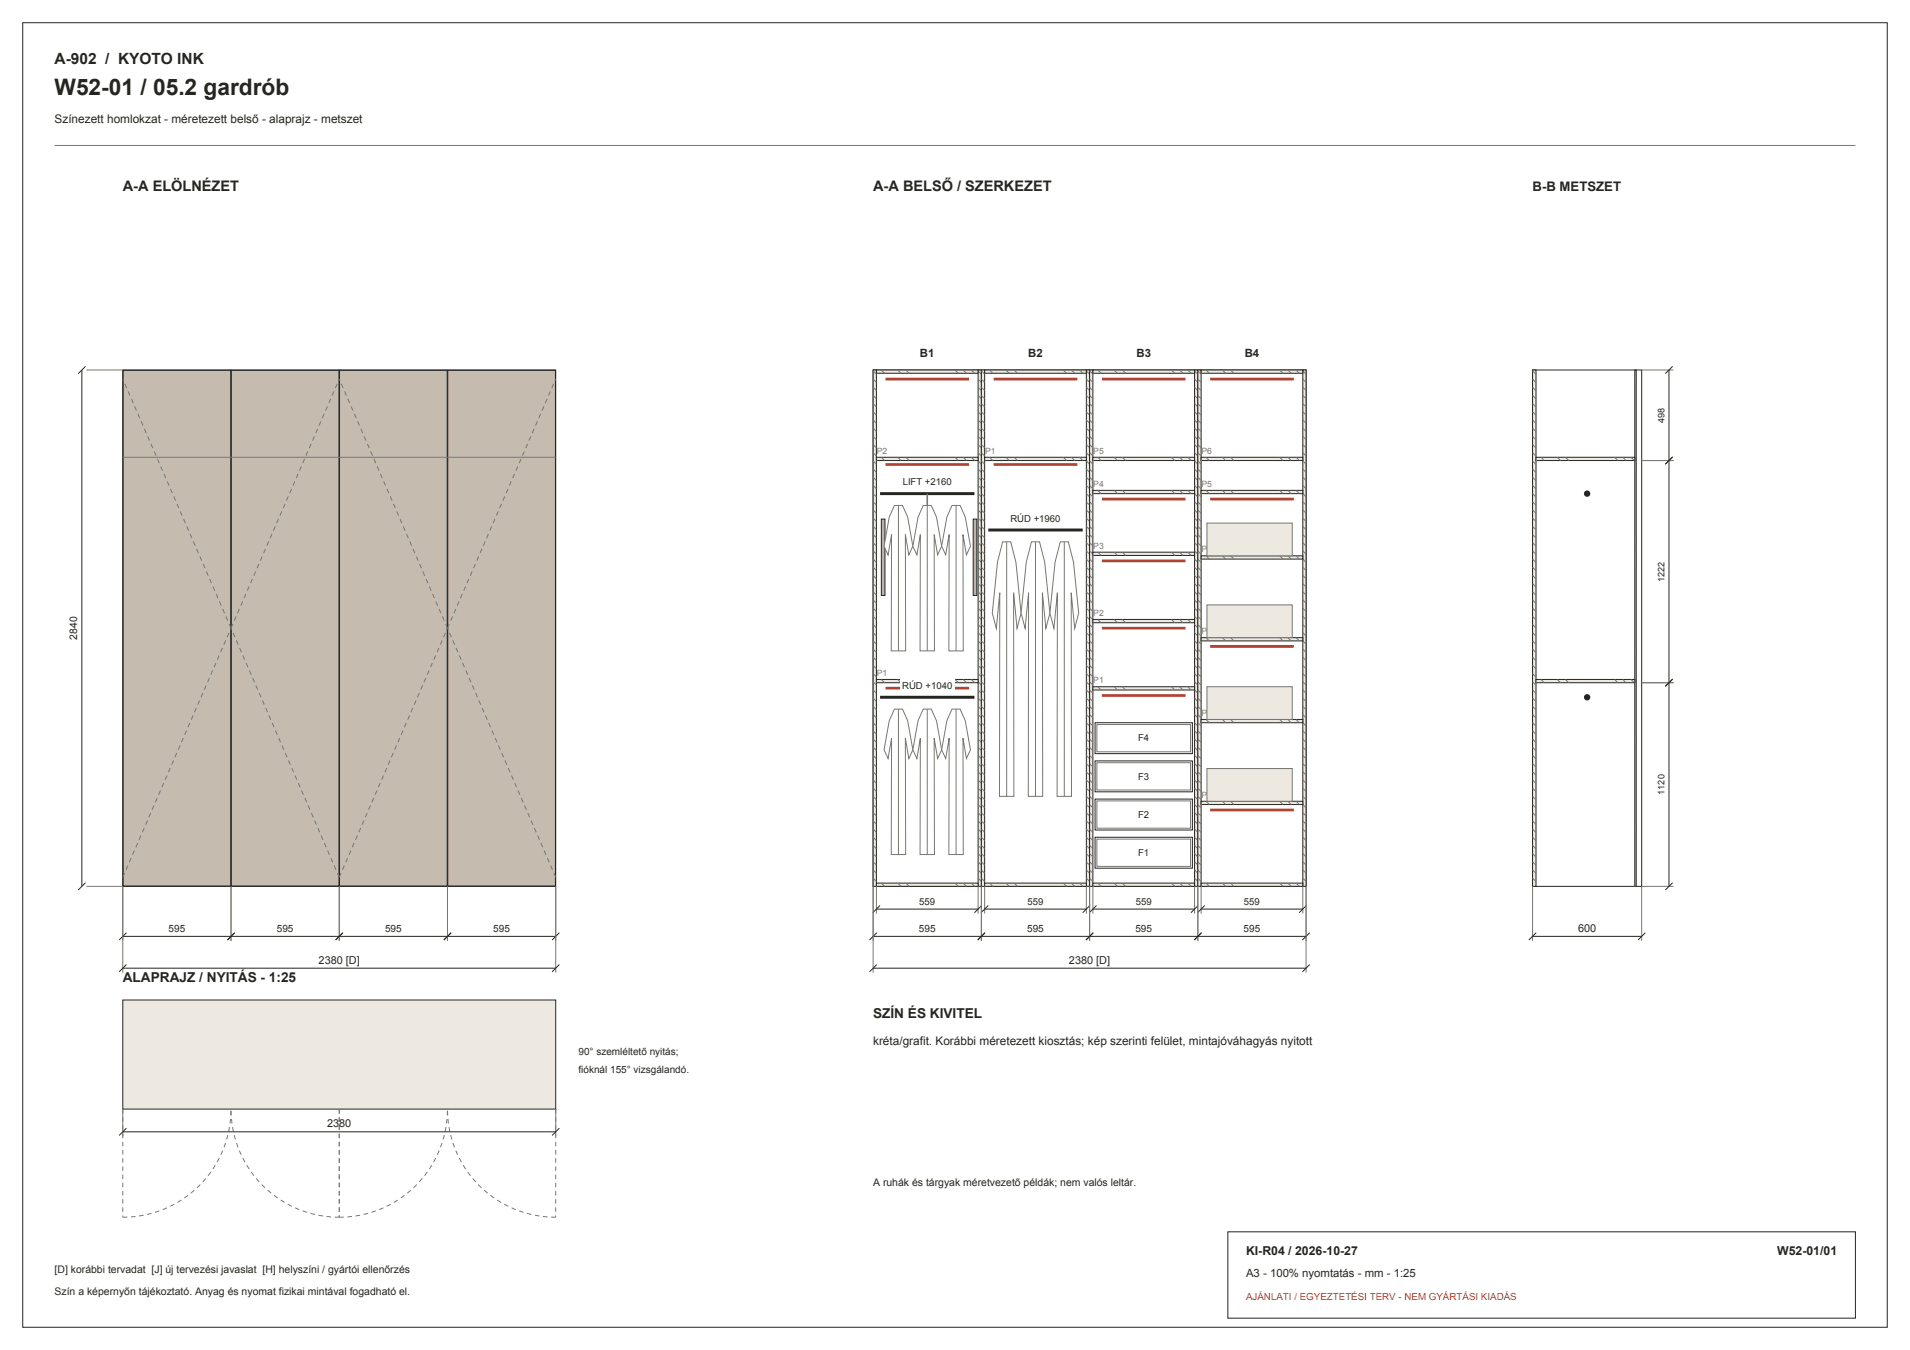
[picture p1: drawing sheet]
<svg xmlns="http://www.w3.org/2000/svg" width="420mm" height="297mm" viewBox="0 0 420 297" stroke-linecap="round" stroke-linejoin="round" font-family="sans-serif">
<path d="M5 5h410v287h-410zM270 271h138v19h-138z" fill="none" stroke="#252522" stroke-width=".22"/>
<path d="M12 32h396" fill="none" stroke="#777772" stroke-width=".22"/>
<path d="M27 81.4h95.2v113.6h-95.2z" fill-rule="evenodd" fill="#c5bbae" stroke="#252522" stroke-width=".22"/>
<path d="M27.1 81.5h23.6v113.4h-23.6zM50.9 81.5h23.6v113.4h-23.6zM74.7 81.5h23.6v113.4h-23.6zM98.5 81.5h23.6v113.4h-23.6z" fill="none" stroke="#252522" stroke-width=".22"/>
<path d="M50.8 138.2l-23.8-54.8M50.8 138.2l23.8-54.8M98.4 138.2l-23.8-54.8M98.4 138.2l23.8-54.8M27 193l23.8-54.8M74.6 193l-23.8-54.8M74.6 193l23.8-54.8M122.2 193l-23.8-54.8" fill="none" stroke="#777772" stroke-width=".22" stroke-dasharray="1 .8" stroke-linecap="butt"/>
<path d="M27 100.6h95.2" fill="none" stroke="#777772" stroke-width=".22"/>
<path d="M192 81.4h95.2v113.6h-95.2z" fill-rule="evenodd" fill="#fff" stroke="#252522" stroke-width=".22"/>
<path d="M192 81.4h.7v113.6h-.7z" fill-rule="evenodd" fill="#ede9e1" stroke="#252522" stroke-width=".22"/>
<g fill="none" stroke="#777772" stroke-width=".22">
<path d="M192 99.6l.7 .7M192 97.8l.7 .7M192 96l.7 .7M192 94.2l.7 .7M192 92.4l.7 .7M192 90.6l.7 .7M192 88.8l.7 .7M192 87l.7 .7M192 85.2l.7 .7M192 83.4l.7 .7M192 81.6l.7 .7M192 119.4l.7 .7"/>
<path d="M192 117.6l.7 .7M192 115.8l.7 .7M192 114l.7 .7M192 112.2l.7 .7M192 110.4l.7 .7M192 108.6l.7 .7M192 106.8l.7 .7M192 105l.7 .7M192 103.2l.7 .7M192 101.4l.7 .7M192 139.2l.7 .7M192 137.4l.7 .7"/>
<path d="M192 135.6l.7 .7M192 133.8l.7 .7M192 132l.7 .7M192 130.2l.7 .7M192 128.4l.7 .7M192 126.6l.7 .7M192 124.8l.7 .7M192 123l.7 .7M192 121.2l.7 .7M192 159l.7 .7M192 157.2l.7 .7M192 155.4l.7 .7"/>
<path d="M192 153.6l.7 .7M192 151.8l.7 .7M192 150l.7 .7M192 148.2l.7 .7M192 146.4l.7 .7M192 144.6l.7 .7M192 142.8l.7 .7M192 141l.7 .7M192 178.8l.7 .7M192 177l.7 .7M192 175.2l.7 .7M192 173.4l.7 .7"/>
<path d="M192 171.6l.7 .7M192 169.8l.7 .7M192 168l.7 .7M192 166.2l.7 .7M192 164.4l.7 .7M192 162.6l.7 .7M192 160.8l.7 .7M192 195h.1M192 193.2l.7 .7M192 191.4l.7 .7M192 189.6l.7 .7M192 187.8l.7 .7"/>
<path d="M192 186l.7 .7M192 184.2l.7 .7M192 182.4l.7 .7M192 180.6l.7 .7"/>
</g>
<path d="M215.1 81.4h.7v113.6h-.7z" fill-rule="evenodd" fill="#ede9e1" stroke="#252522" stroke-width=".22"/>
<g fill="none" stroke="#777772" stroke-width=".22">
<path d="M215.1 99.6l.7 .7M215.1 97.8l.7 .7M215.1 96l.7 .7M215.1 94.2l.7 .7M215.1 92.4l.7 .7M215.1 90.6l.7 .7M215.1 88.8l.7 .7M215.1 87l.7 .7M215.1 85.2l.7 .7M215.1 83.4l.7 .7M215.1 81.6l.7 .7M215.1 119.4l.7 .7"/>
<path d="M215.1 117.6l.7 .7M215.1 115.8l.7 .7M215.1 114l.7 .7M215.1 112.2l.7 .7M215.1 110.4l.7 .7M215.1 108.6l.7 .7M215.1 106.8l.7 .7M215.1 105l.7 .7M215.1 103.2l.7 .7M215.1 101.4l.7 .7M215.1 139.2l.7 .7M215.1 137.4l.7 .7"/>
<path d="M215.1 135.6l.7 .7M215.1 133.8l.7 .7M215.1 132l.7 .7M215.1 130.2l.7 .7M215.1 128.4l.7 .7M215.1 126.6l.7 .7M215.1 124.8l.7 .7M215.1 123l.7 .7M215.1 121.2l.7 .7M215.1 159l.7 .7M215.1 157.2l.7 .7M215.1 155.4l.7 .7"/>
<path d="M215.1 153.6l.7 .7M215.1 151.8l.7 .7M215.1 150l.7 .7M215.1 148.2l.7 .7M215.1 146.4l.7 .7M215.1 144.6l.7 .7M215.1 142.8l.7 .7M215.1 141l.7 .7M215.1 178.8l.7 .7M215.1 177l.7 .7M215.1 175.2l.7 .7M215.1 173.4l.7 .7"/>
<path d="M215.1 171.6l.7 .7M215.1 169.8l.7 .7M215.1 168l.7 .7M215.1 166.2l.7 .7M215.1 164.4l.7 .7M215.1 162.6l.7 .7M215.1 160.8l.7 .7M215.1 195h.1M215.1 193.2l.7 .7M215.1 191.4l.7 .7M215.1 189.6l.7 .7M215.1 187.8l.7 .7"/>
<path d="M215.1 186l.7 .7M215.1 184.2l.7 .7M215.1 182.4l.7 .7M215.1 180.6l.7 .7"/>
</g>
<path d="M192.7 194.3h22.4v.7h-22.4z" fill-rule="evenodd" fill="#ede9e1" stroke="#252522" stroke-width=".22"/>
<path d="M192.7 195h.1M193.8 194.3l.7 .7M197.4 194.3l.7 .7M199.2 194.3l.7 .7M210 194.3l.7 .7M211.8 194.3l.7 .7M213.6 194.3l.7 .7" fill="none" stroke="#777772" stroke-width=".22"/>
<path d="M192.7 81.4h22.4v.7h-22.4z" fill-rule="evenodd" fill="#ede9e1" stroke="#252522" stroke-width=".22"/>
<path d="M192.7 82.1h.1M193.8 81.4l.7 .7M197.4 81.4l.7 .7M199.2 81.4l.7 .7M210 81.4l.7 .7M211.8 81.4l.7 .7M213.6 81.4l.7 .7" fill="none" stroke="#777772" stroke-width=".22"/>
<path d="M192.7 149.5h22.4v.7h-22.4z" fill-rule="evenodd" fill="#ede9e1" stroke="#252522" stroke-width=".22"/>
<path d="M192.7 150.2h.1M193.8 149.5l.7 .7M197.4 149.5l.7 .7M199.2 149.5l.7 .7M210 149.5l.7 .7M211.8 149.5l.7 .7M213.6 149.5l.7 .7" fill="none" stroke="#777772" stroke-width=".22"/>
<path d="M192.7 100.6h22.4v.7h-22.4z" fill-rule="evenodd" fill="#ede9e1" stroke="#252522" stroke-width=".22"/>
<path d="M192.7 101.3h.1M193.8 100.6l.7 .7M197.4 100.6l.7 .7M199.2 100.6l.7 .7M210 100.6l.7 .7M211.8 100.6l.7 .7M213.6 100.6l.7 .7" fill="none" stroke="#777772" stroke-width=".22"/>
<path d="M193.5 153.4h20.8" fill="none" stroke="#252522" stroke-width=".65" stroke-linecap="butt"/>
<path d="M196.7 156h1.8l1.1 2.6 1.1 6.4-.9 1.9-.7-4.5 .1 25.6h-3.2v-25.6l-.7 4.5-.9-1.9 1.1-6.4z" fill-rule="evenodd" fill="#fff" stroke="#777772" stroke-width=".22"/>
<path d="M197.6 156v32" fill="none" stroke="#777772" stroke-width=".22"/>
<path d="M203 156h1.8l1.1 2.6 1.2 6.4-.9 1.9-.8-4.5 .1 25.6h-3.2l.1-25.6-.8 4.5-.9-1.9 1.2-6.4z" fill-rule="evenodd" fill="#fff" stroke="#777772" stroke-width=".22"/>
<path d="M203.9 156v32" fill="none" stroke="#777772" stroke-width=".22"/>
<path d="M209.3 156h1.8l1.2 2.6 1.1 6.4-.9 1.9-.7-4.5v25.6h-3.1v-25.6l-.7 4.5-.9-1.9 1.1-6.4z" fill-rule="evenodd" fill="#fff" stroke="#777772" stroke-width=".22"/>
<path d="M210.2 156v32" fill="none" stroke="#777772" stroke-width=".22"/>
<path d="M193.5 108.6h20.8" fill="none" stroke="#252522" stroke-width=".65" stroke-linecap="butt"/>
<g fill="#bdb6aa" stroke="#252522" stroke-width=".22">
<path d="M193.8 114.2h.8v16.8h-.8z" fill-rule="evenodd"/>
<path d="M214 114.2h.8v16.8h-.8z" fill-rule="evenodd"/>
</g>
<path d="M203.9 108.6v30" fill="none" stroke="#777772" stroke-width=".35"/>
<path d="M196.7 111.2h1.8l1.1 2.6 1.1 6.4-.9 1.9-.7-4.5 .1 25.6h-3.2v-25.6l-.7 4.5-.9-1.9 1.1-6.4z" fill-rule="evenodd" fill="#fff" stroke="#777772" stroke-width=".22"/>
<path d="M197.6 111.2v32" fill="none" stroke="#777772" stroke-width=".22"/>
<path d="M203 111.2h1.8l1.1 2.6 1.2 6.4-.9 1.9-.8-4.5 .1 25.6h-3.2l.1-25.6-.8 4.5-.9-1.9 1.2-6.4z" fill-rule="evenodd" fill="#fff" stroke="#777772" stroke-width=".22"/>
<path d="M203.9 111.2v32" fill="none" stroke="#777772" stroke-width=".22"/>
<path d="M209.3 111.2h1.8l1.2 2.6 1.1 6.4-.9 1.9-.7-4.5v25.6h-3.1v-25.6l-.7 4.5-.9-1.9 1.1-6.4z" fill-rule="evenodd" fill="#fff" stroke="#777772" stroke-width=".22"/>
<path d="M210.2 111.2v32" fill="none" stroke="#777772" stroke-width=".22"/>
<path d="M194.7 83.4h18.4M194.7 102.2h18.4M194.7 151.4h18.4" fill="none" stroke="#b24332" stroke-width=".6" stroke-linecap="butt"/>
<g fill="#fff">
<path d="M197.9 149.2h12v2.8h-12z" fill-rule="evenodd"/>
<path d="M198 104.4h11.8v2.8h-11.8z" fill-rule="evenodd"/>
</g>
<path d="M192.7 195v6M215.1 195v6" fill="none" stroke="#777772" stroke-width=".22"/>
<path d="M192.7 200h22.4M193.5 199.2l-1.6 1.6M215.9 199.2l-1.6 1.6" fill="none" stroke="#252522" stroke-width=".22"/>
<path d="M215.8 81.4h.7v113.6h-.7z" fill-rule="evenodd" fill="#ede9e1" stroke="#252522" stroke-width=".22"/>
<g fill="none" stroke="#777772" stroke-width=".22">
<path d="M215.8 99.6l.7 .7M215.8 97.8l.7 .7M215.8 96l.7 .7M215.8 94.2l.7 .7M215.8 92.4l.7 .7M215.8 90.6l.7 .7M215.8 88.8l.7 .7M215.8 87l.7 .7M215.8 85.2l.7 .7M215.8 83.4l.7 .7M215.8 81.6l.7 .7M215.8 119.4l.7 .7"/>
<path d="M215.8 117.6l.7 .7M215.8 115.8l.7 .7M215.8 114l.7 .7M215.8 112.2l.7 .7M215.8 110.4l.7 .7M215.8 108.6l.7 .7M215.8 106.8l.7 .7M215.8 105l.7 .7M215.8 103.2l.7 .7M215.8 101.4l.7 .7M215.8 139.2l.7 .7M215.8 137.4l.7 .7"/>
<path d="M215.8 135.6l.7 .7M215.8 133.8l.7 .7M215.8 132l.7 .7M215.8 130.2l.7 .7M215.8 128.4l.7 .7M215.8 126.6l.7 .7M215.8 124.8l.7 .7M215.8 123l.7 .7M215.8 121.2l.7 .7M215.8 159l.7 .7M215.8 157.2l.7 .7M215.8 155.4l.7 .7"/>
<path d="M215.8 153.6l.7 .7M215.8 151.8l.7 .7M215.8 150l.7 .7M215.8 148.2l.7 .7M215.8 146.4l.7 .7M215.8 144.6l.7 .7M215.8 142.8l.7 .7M215.8 141l.7 .7M215.8 178.8l.7 .7M215.8 177l.7 .7M215.8 175.2l.7 .7M215.8 173.4l.7 .7"/>
<path d="M215.8 171.6l.7 .7M215.8 169.8l.7 .7M215.8 168l.7 .7M215.8 166.2l.7 .7M215.8 164.4l.7 .7M215.8 162.6l.7 .7M215.8 160.8l.7 .7M215.8 195h.1M215.8 193.2l.7 .7M215.8 191.4l.7 .7M215.8 189.6l.7 .7M215.8 187.8l.7 .7"/>
<path d="M215.8 186l.7 .7M215.8 184.2l.7 .7M215.8 182.4l.7 .7M215.8 180.6l.7 .7"/>
</g>
<path d="M238.9 81.4h.7v113.6h-.7z" fill-rule="evenodd" fill="#ede9e1" stroke="#252522" stroke-width=".22"/>
<g fill="none" stroke="#777772" stroke-width=".22">
<path d="M238.9 99.6l.7 .7M238.9 97.8l.7 .7M238.9 96l.7 .7M238.9 94.2l.7 .7M238.9 92.4l.7 .7M238.9 90.6l.7 .7M238.9 88.8l.7 .7M238.9 87l.7 .7M238.9 85.2l.7 .7M238.9 83.4l.7 .7M238.9 81.6l.7 .7M238.9 119.4l.7 .7"/>
<path d="M238.9 117.6l.7 .7M238.9 115.8l.7 .7M238.9 114l.7 .7M238.9 112.2l.7 .7M238.9 110.4l.7 .7M238.9 108.6l.7 .7M238.9 106.8l.7 .7M238.9 105l.7 .7M238.9 103.2l.7 .7M238.9 101.4l.7 .7M238.9 139.2l.7 .7M238.9 137.4l.7 .7"/>
<path d="M238.9 135.6l.7 .7M238.9 133.8l.7 .7M238.9 132l.7 .7M238.9 130.2l.7 .7M238.9 128.4l.7 .7M238.9 126.6l.7 .7M238.9 124.8l.7 .7M238.9 123l.7 .7M238.9 121.2l.7 .7M238.9 159l.7 .7M238.9 157.2l.7 .7M238.9 155.4l.7 .7"/>
<path d="M238.9 153.6l.7 .7M238.9 151.8l.7 .7M238.9 150l.7 .7M238.9 148.2l.7 .7M238.9 146.4l.7 .7M238.9 144.6l.7 .7M238.9 142.8l.7 .7M238.9 141l.7 .7M238.9 178.8l.7 .7M238.9 177l.7 .7M238.9 175.2l.7 .7M238.9 173.4l.7 .7"/>
<path d="M238.9 171.6l.7 .7M238.9 169.8l.7 .7M238.9 168l.7 .7M238.9 166.2l.7 .7M238.9 164.4l.7 .7M238.9 162.6l.7 .7M238.9 160.8l.7 .7M238.9 195h.1M238.9 193.2l.7 .7M238.9 191.4l.7 .7M238.9 189.6l.7 .7M238.9 187.8l.7 .7"/>
<path d="M238.9 186l.7 .7M238.9 184.2l.7 .7M238.9 182.4l.7 .7M238.9 180.6l.7 .7"/>
</g>
<path d="M216.5 194.3h22.4v.7h-22.4z" fill-rule="evenodd" fill="#ede9e1" stroke="#252522" stroke-width=".22"/>
<path d="M216.5 195h.1M217.6 194.3l.7 .7M221.2 194.3l.7 .7M223 194.3l.7 .7M233.8 194.3l.7 .7M235.6 194.3l.7 .7M237.4 194.3l.7 .7" fill="none" stroke="#777772" stroke-width=".22"/>
<path d="M216.5 81.4h22.4v.7h-22.4z" fill-rule="evenodd" fill="#ede9e1" stroke="#252522" stroke-width=".22"/>
<path d="M216.5 82.1h.1M217.6 81.4l.7 .7M221.2 81.4l.7 .7M223 81.4l.7 .7M233.8 81.4l.7 .7M235.6 81.4l.7 .7M237.4 81.4l.7 .7" fill="none" stroke="#777772" stroke-width=".22"/>
<path d="M216.5 100.6h22.4v.7h-22.4z" fill-rule="evenodd" fill="#ede9e1" stroke="#252522" stroke-width=".22"/>
<path d="M216.5 101.3h.1M217.6 100.6l.7 .7M221.2 100.6l.7 .7M223 100.6l.7 .7M233.8 100.6l.7 .7M235.6 100.6l.7 .7M237.4 100.6l.7 .7" fill="none" stroke="#777772" stroke-width=".22"/>
<path d="M217.3 116.6h20.8" fill="none" stroke="#252522" stroke-width=".65" stroke-linecap="butt"/>
<path d="M220.5 119.2h1.8l1.1 4.5 1.1 11.2-.9 3.3-.7-7.8 .1 44.8h-3.2v-44.8l-.7 7.8-.9-3.3 1.1-11.2z" fill-rule="evenodd" fill="#fff" stroke="#777772" stroke-width=".22"/>
<path d="M221.4 119.2v56" fill="none" stroke="#777772" stroke-width=".22"/>
<path d="M226.8 119.2h1.8l1.1 4.5 1.2 11.2-.9 3.3-.8-7.8 .1 44.8h-3.2l.1-44.8-.8 7.8-.9-3.3 1.2-11.2z" fill-rule="evenodd" fill="#fff" stroke="#777772" stroke-width=".22"/>
<path d="M227.7 119.2v56" fill="none" stroke="#777772" stroke-width=".22"/>
<path d="M233.1 119.2h1.8l1.2 4.5 1.1 11.2-.9 3.3-.7-7.8v44.8h-3.1v-44.8l-.7 7.8-.9-3.3 1.1-11.2z" fill-rule="evenodd" fill="#fff" stroke="#777772" stroke-width=".22"/>
<path d="M234 119.2v56" fill="none" stroke="#777772" stroke-width=".22"/>
<path d="M218.5 83.4h18.4M218.5 102.2h18.4" fill="none" stroke="#b24332" stroke-width=".6" stroke-linecap="butt"/>
<path d="M221.7 112.4h12v2.8h-12z" fill-rule="evenodd" fill="#fff"/>
<path d="M216.5 195v6M238.9 195v6" fill="none" stroke="#777772" stroke-width=".22"/>
<path d="M216.5 200h22.4M217.3 199.2l-1.6 1.6M239.7 199.2l-1.6 1.6" fill="none" stroke="#252522" stroke-width=".22"/>
<path d="M239.6 81.4h.7v113.6h-.7z" fill-rule="evenodd" fill="#ede9e1" stroke="#252522" stroke-width=".22"/>
<g fill="none" stroke="#777772" stroke-width=".22">
<path d="M239.6 99.6l.7 .7M239.6 97.8l.7 .7M239.6 96l.7 .7M239.6 94.2l.7 .7M239.6 92.4l.7 .7M239.6 90.6l.7 .7M239.6 88.8l.7 .7M239.6 87l.7 .7M239.6 85.2l.7 .7M239.6 83.4l.7 .7M239.6 81.6l.7 .7M239.6 119.4l.7 .7"/>
<path d="M239.6 117.6l.7 .7M239.6 115.8l.7 .7M239.6 114l.7 .7M239.6 112.2l.7 .7M239.6 110.4l.7 .7M239.6 108.6l.7 .7M239.6 106.8l.7 .7M239.6 105l.7 .7M239.6 103.2l.7 .7M239.6 101.4l.7 .7M239.6 139.2l.7 .7M239.6 137.4l.7 .7"/>
<path d="M239.6 135.6l.7 .7M239.6 133.8l.7 .7M239.6 132l.7 .7M239.6 130.2l.7 .7M239.6 128.4l.7 .7M239.6 126.6l.7 .7M239.6 124.8l.7 .7M239.6 123l.7 .7M239.6 121.2l.7 .7M239.6 159l.7 .7M239.6 157.2l.7 .7M239.6 155.4l.7 .7"/>
<path d="M239.6 153.6l.7 .7M239.6 151.8l.7 .7M239.6 150l.7 .7M239.6 148.2l.7 .7M239.6 146.4l.7 .7M239.6 144.6l.7 .7M239.6 142.8l.7 .7M239.6 141l.7 .7M239.6 178.8l.7 .7M239.6 177l.7 .7M239.6 175.2l.7 .7M239.6 173.4l.7 .7"/>
<path d="M239.6 171.6l.7 .7M239.6 169.8l.7 .7M239.6 168l.7 .7M239.6 166.2l.7 .7M239.6 164.4l.7 .7M239.6 162.6l.7 .7M239.6 160.8l.7 .7M239.6 195h.1M239.6 193.2l.7 .7M239.6 191.4l.7 .7M239.6 189.6l.7 .7M239.6 187.8l.7 .7"/>
<path d="M239.6 186l.7 .7M239.6 184.2l.7 .7M239.6 182.4l.7 .7M239.6 180.6l.7 .7"/>
</g>
<path d="M262.7 81.4h.7v113.6h-.7z" fill-rule="evenodd" fill="#ede9e1" stroke="#252522" stroke-width=".22"/>
<g fill="none" stroke="#777772" stroke-width=".22">
<path d="M262.7 99.6l.7 .7M262.7 97.8l.7 .7M262.7 96l.7 .7M262.7 94.2l.7 .7M262.7 92.4l.7 .7M262.7 90.6l.7 .7M262.7 88.8l.7 .7M262.7 87l.7 .7M262.7 85.2l.7 .7M262.7 83.4l.7 .7M262.7 81.6l.7 .7M262.7 119.4l.7 .7"/>
<path d="M262.7 117.6l.7 .7M262.7 115.8l.7 .7M262.7 114l.7 .7M262.7 112.2l.7 .7M262.7 110.4l.7 .7M262.7 108.6l.7 .7M262.7 106.8l.7 .7M262.7 105l.7 .7M262.7 103.2l.7 .7M262.7 101.4l.7 .7M262.7 139.2l.7 .7M262.7 137.4l.7 .7"/>
<path d="M262.7 135.6l.7 .7M262.7 133.8l.7 .7M262.7 132l.7 .7M262.7 130.2l.7 .7M262.7 128.4l.7 .7M262.7 126.6l.7 .7M262.7 124.8l.7 .7M262.7 123l.7 .7M262.7 121.2l.7 .7M262.7 159l.7 .7M262.7 157.2l.7 .7M262.7 155.4l.7 .7"/>
<path d="M262.7 153.6l.7 .7M262.7 151.8l.7 .7M262.7 150l.7 .7M262.7 148.2l.7 .7M262.7 146.4l.7 .7M262.7 144.6l.7 .7M262.7 142.8l.7 .7M262.7 141l.7 .7M262.7 178.8l.7 .7M262.7 177l.7 .7M262.7 175.2l.7 .7M262.7 173.4l.7 .7"/>
<path d="M262.7 171.6l.7 .7M262.7 169.8l.7 .7M262.7 168l.7 .7M262.7 166.2l.7 .7M262.7 164.4l.7 .7M262.7 162.6l.7 .7M262.7 160.8l.7 .7M262.7 195h.1M262.7 193.2l.7 .7M262.7 191.4l.7 .7M262.7 189.6l.7 .7M262.7 187.8l.7 .7"/>
<path d="M262.7 186l.7 .7M262.7 184.2l.7 .7M262.7 182.4l.7 .7M262.7 180.6l.7 .7"/>
</g>
<path d="M240.3 194.3h22.4v.7h-22.4z" fill-rule="evenodd" fill="#ede9e1" stroke="#252522" stroke-width=".22"/>
<path d="M240.3 195h.1M241.4 194.3l.7 .7M245 194.3l.7 .7M246.8 194.3l.7 .7M257.6 194.3l.7 .7M259.4 194.3l.7 .7M261.2 194.3l.7 .7" fill="none" stroke="#777772" stroke-width=".22"/>
<path d="M240.3 81.4h22.4v.7h-22.4z" fill-rule="evenodd" fill="#ede9e1" stroke="#252522" stroke-width=".22"/>
<path d="M240.3 82.1h.1M241.4 81.4l.7 .7M245 81.4l.7 .7M246.8 81.4l.7 .7M257.6 81.4l.7 .7M259.4 81.4l.7 .7M261.2 81.4l.7 .7" fill="none" stroke="#777772" stroke-width=".22"/>
<path d="M240.3 151.1h22.4v.7h-22.4z" fill-rule="evenodd" fill="#ede9e1" stroke="#252522" stroke-width=".22"/>
<path d="M240.3 151.8h.1M241.4 151.1l.7 .7M245 151.1l.7 .7M246.8 151.1l.7 .7M257.6 151.1l.7 .7M259.4 151.1l.7 .7M261.2 151.1l.7 .7" fill="none" stroke="#777772" stroke-width=".22"/>
<path d="M240.3 136.3h22.4v.7h-22.4z" fill-rule="evenodd" fill="#ede9e1" stroke="#252522" stroke-width=".22"/>
<path d="M240.3 137h.1M241.4 136.3l.7 .7M245 136.3l.7 .7M246.8 136.3l.7 .7M257.6 136.3l.7 .7M259.4 136.3l.7 .7M261.2 136.3l.7 .7" fill="none" stroke="#777772" stroke-width=".22"/>
<path d="M240.3 121.5h22.4v.7h-22.4z" fill-rule="evenodd" fill="#ede9e1" stroke="#252522" stroke-width=".22"/>
<path d="M240.3 122.2h.1M241.4 121.5l.7 .7M245 121.5l.7 .7M246.8 121.5l.7 .7M257.6 121.5l.7 .7M259.4 121.5l.7 .7M261.2 121.5l.7 .7" fill="none" stroke="#777772" stroke-width=".22"/>
<path d="M240.3 107.9h22.4v.7h-22.4z" fill-rule="evenodd" fill="#ede9e1" stroke="#252522" stroke-width=".22"/>
<path d="M240.3 108.6h.1M241.4 107.9l.7 .7M245 107.9l.7 .7M246.8 107.9l.7 .7M257.6 107.9l.7 .7M259.4 107.9l.7 .7M261.2 107.9l.7 .7" fill="none" stroke="#777772" stroke-width=".22"/>
<path d="M240.3 100.6h22.4v.7h-22.4z" fill-rule="evenodd" fill="#ede9e1" stroke="#252522" stroke-width=".22"/>
<path d="M240.3 101.3h.1M241.4 100.6l.7 .7M245 100.6l.7 .7M246.8 100.6l.7 .7M257.6 100.6l.7 .7M259.4 100.6l.7 .7M261.2 100.6l.7 .7" fill="none" stroke="#777772" stroke-width=".22"/>
<path d="M240.8 184.2h21.4v6.8h-21.4z" fill-rule="evenodd" fill="#fff" stroke="#252522" stroke-width=".22"/>
<path d="M241.2 184.6h20.6v6h-20.6z" fill="none" stroke="#777772" stroke-width=".22"/>
<path d="M240.8 175.8h21.4v6.8h-21.4z" fill-rule="evenodd" fill="#fff" stroke="#252522" stroke-width=".22"/>
<path d="M241.2 176.2h20.6v6h-20.6z" fill="none" stroke="#777772" stroke-width=".22"/>
<path d="M240.8 167.4h21.4v6.8h-21.4z" fill-rule="evenodd" fill="#fff" stroke="#252522" stroke-width=".22"/>
<path d="M241.2 167.8h20.6v6h-20.6z" fill="none" stroke="#777772" stroke-width=".22"/>
<path d="M240.8 159h21.4v6.8h-21.4z" fill-rule="evenodd" fill="#fff" stroke="#252522" stroke-width=".22"/>
<path d="M241.2 159.4h20.6v6h-20.6zM240.3 195v6M262.7 195v6" fill="none" stroke="#777772" stroke-width=".22"/>
<path d="M242.3 83.4h18.4M242.3 109.8h18.4M242.3 138.2h18.4M242.3 123.4h18.4M242.3 153h18.4" fill="none" stroke="#b24332" stroke-width=".6" stroke-linecap="butt"/>
<path d="M240.3 200h22.4M241.1 199.2l-1.6 1.6M263.5 199.2l-1.6 1.6" fill="none" stroke="#252522" stroke-width=".22"/>
<path d="M263.4 81.4h.7v113.6h-.7z" fill-rule="evenodd" fill="#ede9e1" stroke="#252522" stroke-width=".22"/>
<g fill="none" stroke="#777772" stroke-width=".22">
<path d="M263.4 99.6l.7 .7M263.4 97.8l.7 .7M263.4 96l.7 .7M263.4 94.2l.7 .7M263.4 92.4l.7 .7M263.4 90.6l.7 .7M263.4 88.8l.7 .7M263.4 87l.7 .7M263.4 85.2l.7 .7M263.4 83.4l.7 .7M263.4 81.6l.7 .7M263.4 119.4l.7 .7"/>
<path d="M263.4 117.6l.7 .7M263.4 115.8l.7 .7M263.4 114l.7 .7M263.4 112.2l.7 .7M263.4 110.4l.7 .7M263.4 108.6l.7 .7M263.4 106.8l.7 .7M263.4 105l.7 .7M263.4 103.2l.7 .7M263.4 101.4l.7 .7M263.4 139.2l.7 .7M263.4 137.4l.7 .7"/>
<path d="M263.4 135.6l.7 .7M263.4 133.8l.7 .7M263.4 132l.7 .7M263.4 130.2l.7 .7M263.4 128.4l.7 .7M263.4 126.6l.7 .7M263.4 124.8l.7 .7M263.4 123l.7 .7M263.4 121.2l.7 .7M263.4 159l.7 .7M263.4 157.2l.7 .7M263.4 155.4l.7 .7"/>
<path d="M263.4 153.6l.7 .7M263.4 151.8l.7 .7M263.4 150l.7 .7M263.4 148.2l.7 .7M263.4 146.4l.7 .7M263.4 144.6l.7 .7M263.4 142.8l.7 .7M263.4 141l.7 .7M263.4 178.8l.7 .7M263.4 177l.7 .7M263.4 175.2l.7 .7M263.4 173.4l.7 .7"/>
<path d="M263.4 171.6l.7 .7M263.4 169.8l.7 .7M263.4 168l.7 .7M263.4 166.2l.7 .7M263.4 164.4l.7 .7M263.4 162.6l.7 .7M263.4 160.8l.7 .7M263.4 195h.1M263.4 193.2l.7 .7M263.4 191.4l.7 .7M263.4 189.6l.7 .7M263.4 187.8l.7 .7"/>
<path d="M263.4 186l.7 .7M263.4 184.2l.7 .7M263.4 182.4l.7 .7M263.4 180.6l.7 .7"/>
</g>
<path d="M286.5 81.4h.7v113.6h-.7z" fill-rule="evenodd" fill="#ede9e1" stroke="#252522" stroke-width=".22"/>
<g fill="none" stroke="#777772" stroke-width=".22">
<path d="M286.5 99.6l.7 .7M286.5 97.8l.7 .7M286.5 96l.7 .7M286.5 94.2l.7 .7M286.5 92.4l.7 .7M286.5 90.6l.7 .7M286.5 88.8l.7 .7M286.5 87l.7 .7M286.5 85.2l.7 .7M286.5 83.4l.7 .7M286.5 81.6l.7 .7M286.5 119.4l.7 .7"/>
<path d="M286.5 117.6l.7 .7M286.5 115.8l.7 .7M286.5 114l.7 .7M286.5 112.2l.7 .7M286.5 110.4l.7 .7M286.5 108.6l.7 .7M286.5 106.8l.7 .7M286.5 105l.7 .7M286.5 103.2l.7 .7M286.5 101.4l.7 .7M286.5 139.2l.7 .7M286.5 137.4l.7 .7"/>
<path d="M286.5 135.6l.7 .7M286.5 133.8l.7 .7M286.5 132l.7 .7M286.5 130.2l.7 .7M286.5 128.4l.7 .7M286.5 126.6l.7 .7M286.5 124.8l.7 .7M286.5 123l.7 .7M286.5 121.2l.7 .7M286.5 159l.7 .7M286.5 157.2l.7 .7M286.5 155.4l.7 .7"/>
<path d="M286.5 153.6l.7 .7M286.5 151.8l.7 .7M286.5 150l.7 .7M286.5 148.2l.7 .7M286.5 146.4l.7 .7M286.5 144.6l.7 .7M286.5 142.8l.7 .7M286.5 141l.7 .7M286.5 178.8l.7 .7M286.5 177l.7 .7M286.5 175.2l.7 .7M286.5 173.4l.7 .7"/>
<path d="M286.5 171.6l.7 .7M286.5 169.8l.7 .7M286.5 168l.7 .7M286.5 166.2l.7 .7M286.5 164.4l.7 .7M286.5 162.6l.7 .7M286.5 160.8l.7 .7M286.5 195h.1M286.5 193.2l.7 .7M286.5 191.4l.7 .7M286.5 189.6l.7 .7M286.5 187.8l.7 .7"/>
<path d="M286.5 186l.7 .7M286.5 184.2l.7 .7M286.5 182.4l.7 .7M286.5 180.6l.7 .7"/>
</g>
<path d="M264.1 194.3h22.4v.7h-22.4z" fill-rule="evenodd" fill="#ede9e1" stroke="#252522" stroke-width=".22"/>
<path d="M264.1 195h.1M265.2 194.3l.7 .7M268.8 194.3l.7 .7M270.6 194.3l.7 .7M281.4 194.3l.7 .7M283.2 194.3l.7 .7M285 194.3l.7 .7" fill="none" stroke="#777772" stroke-width=".22"/>
<path d="M264.1 81.4h22.4v.7h-22.4z" fill-rule="evenodd" fill="#ede9e1" stroke="#252522" stroke-width=".22"/>
<path d="M264.1 82.1h.1M265.2 81.4l.7 .7M268.8 81.4l.7 .7M270.6 81.4l.7 .7M281.4 81.4l.7 .7M283.2 81.4l.7 .7M285 81.4l.7 .7" fill="none" stroke="#777772" stroke-width=".22"/>
<path d="M264.1 176.3h22.4v.7h-22.4z" fill-rule="evenodd" fill="#ede9e1" stroke="#252522" stroke-width=".22"/>
<path d="M264.1 177h.1M265.2 176.3l.7 .7M268.8 176.3l.7 .7M270.6 176.3l.7 .7M281.4 176.3l.7 .7M283.2 176.3l.7 .7M285 176.3l.7 .7" fill="none" stroke="#777772" stroke-width=".22"/>
<path d="M264.1 158.3h22.4v.7h-22.4z" fill-rule="evenodd" fill="#ede9e1" stroke="#252522" stroke-width=".22"/>
<path d="M264.1 159h.1M265.2 158.3l.7 .7M268.8 158.3l.7 .7M270.6 158.3l.7 .7M281.4 158.3l.7 .7M283.2 158.3l.7 .7M285 158.3l.7 .7" fill="none" stroke="#777772" stroke-width=".22"/>
<path d="M264.1 140.3h22.4v.7h-22.4z" fill-rule="evenodd" fill="#ede9e1" stroke="#252522" stroke-width=".22"/>
<path d="M264.1 141h.1M265.2 140.3l.7 .7M268.8 140.3l.7 .7M270.6 140.3l.7 .7M281.4 140.3l.7 .7M283.2 140.3l.7 .7M285 140.3l.7 .7" fill="none" stroke="#777772" stroke-width=".22"/>
<path d="M264.1 122.3h22.4v.7h-22.4z" fill-rule="evenodd" fill="#ede9e1" stroke="#252522" stroke-width=".22"/>
<path d="M264.1 123h.1M265.2 122.3l.7 .7M268.8 122.3l.7 .7M270.6 122.3l.7 .7M281.4 122.3l.7 .7M283.2 122.3l.7 .7M285 122.3l.7 .7" fill="none" stroke="#777772" stroke-width=".22"/>
<path d="M264.1 107.9h22.4v.7h-22.4z" fill-rule="evenodd" fill="#ede9e1" stroke="#252522" stroke-width=".22"/>
<path d="M264.1 108.6h.1M265.2 107.9l.7 .7M268.8 107.9l.7 .7M270.6 107.9l.7 .7M281.4 107.9l.7 .7M283.2 107.9l.7 .7M285 107.9l.7 .7" fill="none" stroke="#777772" stroke-width=".22"/>
<path d="M264.1 100.6h22.4v.7h-22.4z" fill-rule="evenodd" fill="#ede9e1" stroke="#252522" stroke-width=".22"/>
<path d="M264.1 101.3h.1M265.2 100.6l.7 .7M268.8 100.6l.7 .7M270.6 100.6l.7 .7M281.4 100.6l.7 .7M283.2 100.6l.7 .7M285 100.6l.7 .7" fill="none" stroke="#777772" stroke-width=".22"/>
<path d="M266.1 83.4h18.4M266.1 109.8h18.4M266.1 142.2h18.4M266.1 178.2h18.4" fill="none" stroke="#b24332" stroke-width=".6" stroke-linecap="butt"/>
<g fill="#ede9e1" stroke="#777772" stroke-width=".22">
<path d="M265.4 169.1h18.8v7.2h-18.8z" fill-rule="evenodd"/>
<path d="M265.4 151.1h18.8v7.2h-18.8z" fill-rule="evenodd"/>
<path d="M265.4 133.1h18.8v7.2h-18.8z" fill-rule="evenodd"/>
<path d="M265.4 115.1h18.8v7.2h-18.8z" fill-rule="evenodd"/>
</g>
<g fill="none" stroke="#777772" stroke-width=".22">
<path d="M19 81.4h8M19 195h8v19M50.8 195v12M74.6 195v12M98.4 195v12M122.2 195v19M192 195v19M215.8 195v12M239.6 195v12M263.4 195v12M264.1 195v6M286.5 195v6"/>
<path d="M287.2 195v19"/>
</g>
<g fill="none" stroke="#252522" stroke-width=".22">
<path d="M18 81.4v113.6M18.8 80.6l-1.6 1.6M337 81.4h24v113.6h-24zM18.8 194.2l-1.6 1.6M264.1 200h22.4M264.9 199.2l-1.6 1.6M287.3 199.2l-1.6 1.6M27 206h95.2M27 213h95.2M27.8 205.2l-1.6 1.6M27.8 212.2l-1.6 1.6M51.6 205.2l-1.6 1.6"/>
<path d="M75.4 205.2l-1.6 1.6M99.2 205.2l-1.6 1.6M123 205.2l-1.6 1.6M123 212.2l-1.6 1.6M192 206h95.2M192 213h95.2M192.8 205.2l-1.6 1.6M192.8 212.2l-1.6 1.6M216.6 205.2l-1.6 1.6M240.4 205.2l-1.6 1.6M264.2 205.2l-1.6 1.6M288 205.2l-1.6 1.6"/>
<path d="M288 212.2l-1.6 1.6"/>
</g>
<path d="M337 81.4h.8v113.6h-.8z" fill-rule="evenodd" fill="#ede9e1" stroke="#252522" stroke-width=".22"/>
<g fill="none" stroke="#777772" stroke-width=".22">
<path d="M337 99.6l.8 .8M337 97.8l.8 .8M337 96l.8 .8M337 94.2l.8 .8M337 92.4l.8 .8M337 90.6l.8 .8M337 88.8l.8 .8M337 87l.8 .8M337 85.2l.8 .8M337 83.4l.8 .8M337 81.6l.8 .8M337 119.4l.8 .8"/>
<path d="M337 117.6l.8 .8M337 115.8l.8 .8M337 114l.8 .8M337 112.2l.8 .8M337 110.4l.8 .8M337 108.6l.8 .8M337 106.8l.8 .8M337 105l.8 .8M337 103.2l.8 .8M337 101.4l.8 .8M337 139.2l.8 .8M337 137.4l.8 .8"/>
<path d="M337 135.6l.8 .8M337 133.8l.8 .8M337 132l.8 .8M337 130.2l.8 .8M337 128.4l.8 .8M337 126.6l.8 .8M337 124.8l.8 .8M337 123l.8 .8M337 121.2l.8 .8M337 159l.8 .8M337 157.2l.8 .8M337 155.4l.8 .8"/>
<path d="M337 153.6l.8 .8M337 151.8l.8 .8M337 150l.8 .8M337 148.2l.8 .8M337 146.4l.8 .8M337 144.6l.8 .8M337 142.8l.8 .8M337 141l.8 .8M337 178.8l.8 .8M337 177l.8 .8M337 175.2l.8 .8M337 173.4l.8 .8"/>
<path d="M337 171.6l.8 .8M337 169.8l.8 .8M337 168l.8 .8M337 166.2l.8 .8M337 164.4l.8 .8M337 162.6l.8 .8M337 160.8l.8 .8M337 195h.1M337 193.2l.8 .8M337 191.4l.8 .8M337 189.6l.8 .8M337 187.8l.8 .8"/>
<path d="M337 186l.8 .8M337 184.2l.8 .8M337 182.4l.8 .8M337 180.6l.8 .8"/>
</g>
<path d="M359.5 81.4h.3v113.6h-.3z" fill-rule="evenodd" fill="#ede9e1" stroke="#252522" stroke-width=".22"/>
<g fill="none" stroke="#777772" stroke-width=".22">
<path d="M359.5 99.6l.3 .3M359.5 97.8l.3 .3M359.5 96l.3 .3M359.5 94.2l.3 .3M359.5 92.4l.3 .3M359.5 90.6l.3 .3M359.5 88.8l.3 .3M359.5 87l.3 .3M359.5 85.2l.3 .3M359.5 83.4l.3 .3M359.5 81.6l.3 .3M359.5 119.4l.3 .3"/>
<path d="M359.5 117.6l.3 .3M359.5 115.8l.3 .3M359.5 114l.3 .3M359.5 112.2l.3 .3M359.5 110.4l.3 .3M359.5 108.6l.3 .3M359.5 106.8l.3 .3M359.5 105l.3 .3M359.5 103.2l.3 .3M359.5 101.4l.3 .3M359.5 139.2l.3 .3M359.5 137.4l.3 .3"/>
<path d="M359.5 135.6l.3 .3M359.5 133.8l.3 .3M359.5 132l.3 .3M359.5 130.2l.3 .3M359.5 128.4l.3 .3M359.5 126.6l.3 .3M359.5 124.8l.3 .3M359.5 123l.3 .3M359.5 121.2l.3 .3M359.5 159l.3 .3M359.5 157.2l.3 .3M359.5 155.4l.3 .3"/>
<path d="M359.5 153.6l.3 .3M359.5 151.8l.3 .3M359.5 150l.3 .3M359.5 148.2l.3 .3M359.5 146.4l.3 .3M359.5 144.6l.3 .3M359.5 142.8l.3 .3M359.5 141l.3 .3M359.5 178.8l.3 .3M359.5 177l.3 .3M359.5 175.2l.3 .3M359.5 173.4l.3 .3"/>
<path d="M359.5 171.6l.3 .3M359.5 169.8l.3 .3M359.5 168l.3 .3M359.5 166.2l.3 .3M359.5 164.4l.3 .3M359.5 162.6l.3 .3M359.5 160.8l.3 .3M359.5 195h.1M359.5 193.2l.3 .3M359.5 191.4l.3 .3M359.5 189.6l.3 .3M359.5 187.8l.3 .3"/>
<path d="M359.5 186l.3 .3M359.5 184.2l.3 .3M359.5 182.4l.3 .3M359.5 180.6l.3 .3"/>
</g>
<path d="M337.8 149.5h21.7v.7h-21.7z" fill-rule="evenodd" fill="#ede9e1" stroke="#252522" stroke-width=".22"/>
<path d="M337.8 150.2h.1M338.8 149.5l.8 .7M342.4 149.5l.8 .7M344.2 149.5l.8 .7M355 149.5l.8 .7M356.8 149.5l.8 .7M358.6 149.5l.8 .7" fill="none" stroke="#777772" stroke-width=".22"/>
<path d="M337.8 100.6h21.7v.7h-21.7z" fill-rule="evenodd" fill="#ede9e1" stroke="#252522" stroke-width=".22"/>
<path d="M337.8 101.3h.1M338.8 100.6l.8 .7M342.4 100.6l.8 .7M344.2 100.6l.8 .7M355 100.6l.8 .7M356.8 100.6l.8 .7M358.6 100.6l.8 .7" fill="none" stroke="#777772" stroke-width=".22"/>
<g fill="#252522">
<circle cx="349" cy="153.4" r=".7"/>
<circle cx="349" cy="108.6" r=".7"/>
</g>
<path d="M361 81.4h7M361 101.3h7M361 150.2h7M337 195v12M368 195h-7v12" fill="none" stroke="#777772" stroke-width=".22"/>
<path d="M367 81.4v113.6M367.8 80.6l-1.6 1.6M367.8 100.5l-1.6 1.6M367.8 149.4l-1.6 1.6M367.8 194.2l-1.6 1.6M337 206h24M337.8 205.2l-1.6 1.6M361.8 205.2l-1.6 1.6" fill="none" stroke="#252522" stroke-width=".22"/>
<path d="M27 220h95.2v24h-95.2z" fill-rule="evenodd" fill="#ede9e1" stroke="#252522" stroke-width=".22"/>
<path d="M27 244v23.8M74.6 244v23.8M122.2 244v23.8M27 267.8a23.8 23.8 0 0 0 23.8-23.8M74.6 267.8a23.8 23.8 0 0 1-23.8-23.8M74.6 267.8a23.8 23.8 0 0 0 23.8-23.8M122.2 267.8a23.8 23.8 0 0 1-23.8-23.8" fill="none" stroke="#777772" stroke-width=".22" stroke-dasharray="1 .8" stroke-linecap="butt"/>
<path d="M27 244v6M122.2 244v6" fill="none" stroke="#777772" stroke-width=".22"/>
<path d="M27 249h95.2M27.8 248.2l-1.6 1.6M123 248.2l-1.6 1.6" fill="none" stroke="#252522" stroke-width=".22"/>
<text font-size="5" fill="#252522" x="12" y="21">W52-01 / 05.2 gardrób</text>
<text font-size="3.4" fill="#252522" x="12" y="14">A-902 / KYOTO INK</text>
<g font-size="3.2" fill="#252522">
<text x="27" y="42">A-A ELÖLNÉZET</text>
<text x="192" y="42">A-A BELSŐ / SZERKEZET</text>
</g>
<g font-size="3" fill="#252522">
<text x="27" y="216">ALAPRAJZ / NYITÁS - 1:25</text>
<text x="192" y="224">SZÍN ÉS KIVITEL</text>
</g>
<text font-size="2.9" fill="#252522" x="337" y="42">B-B METSZET</text>
<g font-size="2.7" fill="#252522">
<text x="274" y="276">KI-R04 / 2026-10-27</text>
<text x="390.8" y="276">W52-01/01</text>
</g>
<g font-size="2.6" fill="#252522">
<text x="12" y="27">Színezett homlokzat - méretezett belső - alaprajz - metszet</text>
<text x="192" y="230">kréta/grafit. Korábbi méretezett kiosztás; kép szerinti felület, mintajóváhagyás nyitott</text>
</g>
<g font-size="2.5" fill="#252522">
<text x="202.3" y="78.6">B1</text>
<text x="226.1" y="78.6">B2</text>
<text x="249.9" y="78.6">B3</text>
<text x="273.7" y="78.6">B4</text>
<text x="274" y="281">A3 - 100% nyomtatás - mm - 1:25</text>
</g>
<g font-size="2.4" fill="#252522">
<text x="347" y="205">600</text>
<text x="70.1" y="212">2380 [D]</text>
<text x="235.1" y="212">2380 [D]</text>
<text x="71.9" y="248">2380</text>
</g>
<g font-size="2.3" fill="#252522">
<text x="17" y="140.8" transform="rotate(-90 17 140.8)">2840</text>
<text x="192" y="261">A ruhák és tárgyak méretvezető példák; nem valós leltár.</text>
<text x="12" y="280">[D] korábbi tervadat [J] új tervezési javaslat [H] helyszíni / gyártói ellenőrzés</text>
<text x="12" y="285">Szín a képernyőn tájékoztató. Anyag és nyomat fizikai mintával fogadható el.</text>
</g>
<g font-size="2.2" fill="#252522">
<text x="37.1" y="205">595</text>
<text x="60.9" y="205">595</text>
<text x="84.7" y="205">595</text>
<text x="108.5" y="205">595</text>
<text x="202.1" y="205">595</text>
<text x="225.9" y="205">595</text>
<text x="249.7" y="205">595</text>
<text x="273.5" y="205">595</text>
<text x="127.2" y="232">90° szemléltető nyitás;</text>
<text x="127.2" y="236">fióknál 155° vizsgálandó.</text>
</g>
<text font-size="2.2" fill="#b24332" x="274" y="286">AJÁNLATI / EGYEZTETÉSI TERV - NEM GYÁRTÁSI KIADÁS</text>
<g font-size="2.1" fill="#252522">
<text x="198.5" y="106.8">LIFT +2160</text>
<text x="222.2" y="114.8">RÚD +1960</text>
<text x="198.4" y="151.6">RÚD +1040</text>
<text x="250.3" y="163.1">F4</text>
<text x="250.3" y="171.5">F3</text>
<text x="250.3" y="179.9">F2</text>
<text x="250.3" y="188.3">F1</text>
<text x="202.1" y="199">559</text>
<text x="225.9" y="199">559</text>
<text x="249.7" y="199">559</text>
<text x="273.5" y="199">559</text>
</g>
<g font-size="2" fill="#252522">
<text x="366" y="93" transform="rotate(-90 366 93)">498</text>
<text x="366" y="128" transform="rotate(-90 366 128)">1222</text>
<text x="366" y="174.8" transform="rotate(-90 366 174.8)">1120</text>
</g>
<g font-size="1.9" fill="#777772">
<text x="192.8" y="99.8">P2</text>
<text x="216.6" y="99.8">P1</text>
<text x="240.4" y="99.8">P5</text>
<text x="264.2" y="99.8">P6</text>
<text x="240.4" y="107.1">P4</text>
<text x="264.2" y="107.1">P5</text>
<text x="240.4" y="120.7">P3</text>
<text x="264.2" y="121.5">P4</text>
<text x="240.4" y="135.5">P2</text>
<text x="264.2" y="139.5">P3</text>
<text x="192.8" y="148.7">P1</text>
<text x="240.4" y="150.3">P1</text>
<text x="264.2" y="157.5">P2</text>
<text x="264.2" y="175.5">P1</text>
</g>
</svg>
